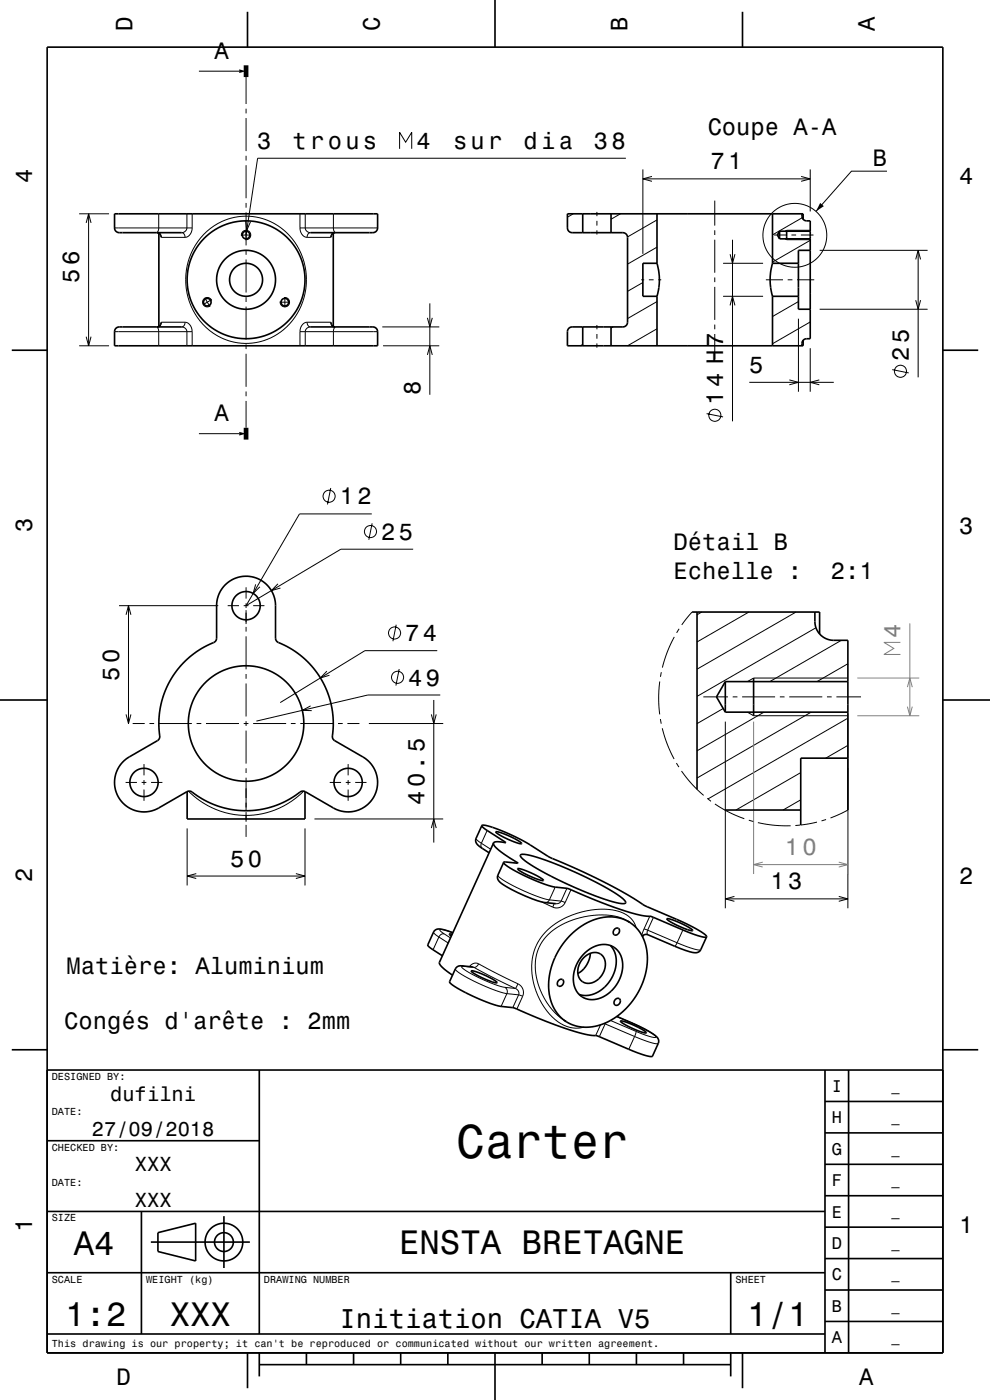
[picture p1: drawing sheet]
<svg xmlns="http://www.w3.org/2000/svg" width="210mm" height="297mm" viewBox="0 0 210 297" stroke-linecap="round" stroke-linejoin="round" font-family="sans-serif">
<g fill="none" stroke="#000" stroke-width=".21">
<path d="M42.2 15.1h8.5M52.2 16.4v5.7M52.2 23.1v1M52.2 25.1v7M52.2 33.1v1M52.2 35.1v7M84.8 31.6v-3.5l1.2 2.1 1.3-2.1v3.5M132.8 33.6h-78.2l-2.4 16.3M136.4 35.9v18M136.4 37.9h35.5M138.3 37.4l-1.9 .5 1.9 .6M169.9 37.4l2 .5-2 .6"/>
<path d="M171.9 35.9v9M188.2 36.3h-7.6l-7.5 8.5M16.8 45.4h6.3M18.3 47.3l.5-1.9 .5 1.9M18.8 45.4v28M24.3 48.4h16.5M33.3 49.4l.7 .3 .3 .7M33.7 45.4l-.1 3.3-.1 .4-.3 .3M34 49.7l.3 .7M34.3 50.4h5M39.6 45.4v3.2l-.4 .5-.6 .3 .5 .3 .2 .7M40.8 48.4a1.81 1.81 0 0 1-1.5 2"/>
<path d="M40.8 45.4v3M43.2 49.7a12.5 12.5 0 0 1 21 5 13.4 13.4 0 0 1-11.5 18.1 13.3 13.3 0 0 1-13-16.4 13.7 13.7 0 0 1 3.5-6.7zM51.1 49.9h2.1M51.2 50a1 1 0 0 1 .9-1.1 1 1 0 0 1 1.1 1 1 1 0 0 1-1.2 .9M52.1 46.9l.2 2 .8-1.9M52.2 43.1v1M52.2 45.1v7M52.2 53.1v1M52.2 55.1v7M63.6 48.4a1.8 1.8 0 0 0 1.5 2M63.6 48.4h16.5M63.6 45.4v3"/>
<path d="M64.7 45.4l.1 3.2 .4 .5 .6 .3-.4 .2-.3 .8M65.1 50.4h5M70.4 49.7l-.3 .7M70.7 45.4v3.2l.3 .6 .2 .2M71.1 49.4l-.7 .2-.3 .8M121.6 45.4l-1.2 .7M126.6 45v.9M126.6 46.9v1M126.6 48.9v.9M131.6 45.4l-2 1.1M136 59.4h.6M136.4 59.9l-3.3 1.9"/>
<path d="M137.6 59.4h1M139.4 52.4l-6.3 3.6M139.4 46.7l-6.3 3.6M139.6 59.4h.7M151.6 42.6v5.3M151.6 48.9v1M151.6 50.9v7M151.6 58.9v1M153.4 55.9h8.5M154.9 53.9l.5 2 .5-2M155.4 50.9v38.5M162.5 59.4h3.6"/>
<path d="M164.2 49.9h2.7M166.5 50.7l.4 .2h5M167.1 59.4h1M167.9 49.9h1M169.1 59.4h3.6M169.9 49.9h2.7M170.2 46.2l-6.3 3.6M171.9 51l-8 4.6M171.9 48.9h-5l-.4 .1M173.9 53.1h22.9M194.2 55l.6-1.9 .5 1.9M194.8 53.1v26.9"/>
<path d="M16.8 73.4h6.3M18.3 71.4l.5 2 .5-2M24.3 70.4h16.5M33.2 69.4l.2 .1 .3 .6v3.3M34.3 68.4l-.3 .6M34.3 68.4l-.3 .7-.7 .3M34.3 68.4h5M39.3 68.4l-.3 .7-.4 .3 .6 .2 .4 .5v3.3M39.3 68.4a1.75 1.75 0 0 1 1.5 2M40.8 70.4v3M43.5 63.2l1 1.8M44.9 63.6l-1.8 1"/>
<path d="M44.9 63.8a1 1 0 0 0-1.4-.6 1 1 0 0 0-.4 1.5 1 1 0 0 0 1.5 .2M52.2 63.1v1M52.2 65.1v7M52.2 73.1v1M52.2 75.1v7M59.4 64.1h2.1M60.3 63.1a1 1 0 0 1 1.1 .9 1 1 0 0 1-1 1.1 1 1 0 0 1-1-1.2M60.4 63.1v2.1M63.6 70.4v3M63.6 70.4h16.5M65.1 68.4l.2 .6 .5 .4-.6 .2-.4 .5-.1 3.3M65.1 68.4a1.8 1.8 0 0 0-1.5 2"/>
<path d="M65.1 68.4h5M70.1 68.4l.3 .6 .7 .4M70.1 68.4l.3 .6M71.2 69.4l-.2 .1-.3 .5v3.4M81.1 69.4h12.1M81.3 73.4h11.9M90.7 67.4l.5 2 .5-2M90.7 75.3l.5-1.9 .5 1.9M91.2 64.4v19.3M123.6 73.1l-.5 .3M126.6 69v.9M126.6 70.9v1"/>
<path d="M126.6 72.9v.9M130 69.4l-.4 .2M139.4 64l-6.3 3.6M139.4 69.8l-6.3 3.6M151.6 60.9v7M151.6 68.9v1M151.6 70.9v5.3M153.4 62.9h8.5M154.9 64.8l.5-1.9 .5 1.9M169.4 64l-5.5 3.2M169.4 67.6v15.5M171.9 68.3l-8 4.6"/>
<path d="M171.9 73.9v9.2M173.9 65.6h22.9M189.3 78.4l3.5 .7M194.2 63.7l.6 1.9 .5-1.9M42.2 92h8.5M52.2 83.1v1M52.2 85.1v5.7M149.9 87.7l3.5 .7M158.9 81.1h18M167.4 80.6l2 .5-2 .5M173.8 80.6l-1.9 .5 1.9 .5M70.2 103.5l-.7 3.5"/>
<path d="M78.9 109h-15.4l-11.3 19.5 20.1-12h15.3M78.9 111l-.7 3.5M25.3 128.5h21M26.7 130.4l.6-1.9 .5 1.9M27.3 128.5v25M48.3 128.5h2.4M51.7 128.5h1M52.2 124.6v2.4M52.2 128v1M52.2 129.4v3M52.2 133v1M52.2 135v7"/>
<path d="M53.7 128.5h2.4M54.2 124l-.5 1.9 1.4-1.4M59 123.9l-1.4 1.4 1.9-.6M84 132.5l-.7 3.5M92.7 138h-15.3l-18 11M143 135.1l-1.4 3-1.1 3.5M144.1 133.4l-.6 .8M146.8 129.8l-2.2 2.8M148.9 129.8l-1 .6M158.9 129.8l-11 6.4M168.9 129.8l-21 12.2M173.1 133.2l-25.2 14.5"/>
<path d="M178.5 135.8l-15.2 8.8M26.7 151.6l.6 1.9 .5-1.9M28.1 153.5h2.6M31.7 153.5h1M33.7 153.5h7M41.7 153.5h1M43.7 153.5h7M51.7 153.5h1M52.2 143v1M52.2 145v7M52.2 153v1M52.2 155v7"/>
<path d="M53.7 153.5h7M61.7 153.5h1M63.7 153.5h7M65.9 149.8l-1.8 .9 2 .1M69.3 142.4l-1.3 1.4 1.9-.5M71.7 153.5h1M73.7 153.5h2.5M78.2 153.5h15.8M84.7 141.9l-.7 3.5M91.5 151.6l.5 1.9 .5-1.9M92 148.5v30.2M93.4 147.4h-15.4l-23.6 5.6"/>
<path d="M140 144.6l-.3 3.2 .2 3.8M140.1 152.5l.2 1M140.3 142.6l-.2 1M140.5 154.5l1 3.3 1.5 3.2M149.2 147.8h5.2M153.4 150.3l-5.5 3.2M153.9 153.1v39.6M155.4 147.8h1M157.4 147.8h7M158.5 151.1l1.4 .7h20M162.1 151.1l-14.2 8.2M165.4 147.8h1"/>
<path d="M167.4 147.8h7M172.1 151.1l-24.2 14M175.4 147.8h1M177.4 147.8h5.2M179.9 158.1l-4.7 2.7M179.9 152.4l-29.7 17.1M179.9 140.8l-6.6 3.8M179.9 143.8h-20l-1.4 .8M26.6 166h2.4M30 166h1M30.5 162.1v2.4M30.5 165.5v1"/>
<path d="M30.5 167.5v2.4M32 166h2.4M39.7 175.7v12.2M40 167.8a17.1 17.1 0 0 0 24.4 0M52.2 163v1M52.2 165v7M52.2 172.3v2M52.2 175v2.5M64.7 175.7v12.2M66.7 173.7h27.3M69.9 166h2.4M73.3 166h1"/>
<path d="M73.8 162.1v2.4M73.8 165.5v1M73.8 167.5v2.4M75.3 166h2.4M91.5 175.7l.5-2 .5 2M101 177.8l.2 .5 .9 .6M102.1 178.9l-.1 .7 .3 .4M102.1 178.9l2 1.3M103.3 176.2l-1.2 2.7M107.1 178.6l-.1 .1M143.5 161.9l.5 .8M144.6 163.6l2.3 2.9 2.4 2.2"/>
<path d="M150 169.4l.8 .6M151.6 170.6l3.1 1.7 3.2 1.4M158.8 174l1 .3M160.8 174.5l3.4 .6 3.5 .1M169.7 175l-1 .1M169.9 169.7l-3.8 2.1M169.9 163.9l-13.8 7.9M173.3 174.4l-3.5 .6M175.2 173.9l-.9 .2M179.9 171.8l-3.7 1.7M179.9 162.8v29.9M39.7 185.9h25"/>
<path d="M41.6 185.3l-1.9 .6 1.9 .5M62.8 185.3l1.9 .6-1.9 .5M92 197.7l.2 .4 .9 .7M93.1 198.8l-1.2 2.7M93.1 198.8l2 1.2M94.2 198.1l-.6 .1-.5 .6M94.2 198.1l1.4 .9M96.1 197.9l-1.5-.5a1.08 1.08 0 0 0-1.3-.1l.9 .8M105.6 185.7l.2 .3 .9 .7 3.1 1.7 3.8 1.6 2.9 .9M109.6 182.9l-.1 .2M115 191.4l2.2 1M116.5 190.9l-.4 .5-.5 .1"/>
<path d="M116.5 190.9l2.5 .3M117.5 191.7l-.3 .7M117.8 188.2l-1.3 2.7M119 191.2l-.4 .4-.7 .1M119 191.2l.9 .3M119.9 191.5a1.99 1.99 0 0 1-2.7 .9M120.3 188.5l-1.3 2.7M121.1 188.8l-1.2 2.7M133.1 195.4a11.9 11.9 0 0 0-8.2-1.1 13.8 13.8 0 0 0-10.2 6.1 11.9 11.9 0 0 0 .8 11.5l1.7 2.3 1.1 1.2 1.3 1M135 196.8a5.6 5.6 0 0 0-5.1-3.8 16.5 16.5 0 0 0-15.5 6.4 13.1 13.1 0 0 0 .5 13.5 9.2 9.2 0 0 0 7.3 5.2l1.6-.2M136.3 198.6v.1M136.6 197.1l.8 .2"/>
<path d="M136.6 197.1l-.5 1.3M136.6 198.3l-.3 .3M137.4 197.3l-.1 .5 .1 .5M137.4 197.3l6.2 2.7M137.8 194.4l-1.2 2.7M138.6 194.6l-1.2 2.7M144.9 197.3l-1.3 2.7M153.9 190.7h26M155.8 190.2l-1.9 .5 1.9 .5M177.9 190.2l2 .5-2 .5M96.6 205.5l.2 .5 1 .6 3.4 1.9 3.8 1.6 2.5 .7M98 204.9l.3 .1"/>
<path d="M98.3 205h-.4a2.31 2.31 0 0 0 1.6 1.3l4 2 3.6 1.2M98.3 205l2.2 .2M100.3 205.1l.2 .1M100.5 205.2l8.8 4.5M101.5 204.5a1.49 1.49 0 0 0-1.9 .6M101.5 204.5l-.5 .6-.5 .1M101.5 204.5l8.4 4.2M107.1 209.5l.5 .6-.1 .7M107.1 209.5l2.2 .2M107.5 210.8l-1.2 2.7M107.5 210.8l2.5 .2M109.3 209.7l.6 .5 .2 .4-.1 .4"/>
<path d="M109.9 208.7l-.6 1M109.9 208.7a2.03 2.03 0 0 1 1 2.7M110 211l.9 .4M110 211l-1.2 2.8M110.9 211.4l-1.3 2.7M127.4 217.4l-1 2.3M128.2 217.1l.2 .1M128.4 217.2l-1.3 2.7M128.4 217.2l6.2 2.7M128.5 217l-.1 .2M129.5 216.5l5.4 2.3M130.8 215.6l3 1.3"/>
<path d="M133.8 216.9h.1M133.8 216.9l4.4 2.2a1.04 1.04 0 0 1 .9 1l-1.5-.3-2.7-1M134.6 219.9l3.6 1.3 1 .2 .4-.1M134.6 219.9l-1.2 2.7M134.9 218.8l-.3 1.1M143.6 200l3.6 1.3 1 .2h.5M143.6 200l-.5 .7"/>
<circle cx="168.6" cy="49.9" r="6.8"/>
<circle cx="191" cy="78.8" r="1.28"/>
<circle cx="151.6" cy="88.1" r="1.28"/>
<circle cx="69.8" cy="105.3" r="1.28"/>
<circle cx="78.6" cy="112.8" r="1.28"/>
<circle cx="83.7" cy="134.3" r="1.28"/>
<circle cx="84.3" cy="143.7" r="1.28"/>
</g>
<path d="M191 136.3h-3.5l2.1 1.3-2.1 1.2h3.5M193 132.2v19.6M159.9 153.1v32.3M179.9 151.4v34M181.9 151.8h13.1M181.9 143.8h13.1M192.5 145.8l.5-2 .5 2M192.5 149.9l.5 1.9 .5-1.9M159.9 183.4h20M161.8 182.9l-1.9 .5 1.9 .5M177.9 182.9l2 .5-2 .5" fill="none" stroke="#808080" stroke-width=".21"/>
<g fill="none" stroke="#000" stroke-width=".35">
<path d="M10 10h190v277h-190zM52.5 2.5v7.5M105 0v10M157.5 2.5v7.5M33.3 49.4l.5 .1 .2 .3M33.7 49.4v19.9M38.6 49.4l-13.6-.1-.4-.3-.3-.4v-3.2h55.8v3l-.2 .5-.6 .4-13.5 .1M70.7 49.4v19.9M71.1 49.4l-.5 .1-.2 .3M123.6 45.4v4M129.6 45.4v4M139.4 55.9a12.4 12.4 0 0 1 0 7"/>
<path d="M139.4 45.4v10.5M139.4 55.9h-3v7h3M163.9 55.9a12.4 12.4 0 0 0 0 7M163.9 45.4v10.5M163.9 55.9h5.5M165.4 49v1.7M165.4 50.7h6.5M165.4 49h6.5M165.4 49l-.5 .9 .5 .8M166.9 48.9v2M170.1 45.4a1.12 1.12 0 0 0 1 1.5h.8v25a1.31 1.31 0 0 0-1.7 .6l-.1 .9M170.4 46.5v-1.1h-50v3.2l.2 .4 .4 .3 11.2 .1 .6 .3 .3 .7v18l-.1 .5-.4 .3-.5 .2h-11l-.4 .2-.3 .7v3.1h50v-1.2"/>
<path d="M171.9 53.1h-2.5v12.5h2.5M2.5 74.3h7.5M34 69l-.3 .2-.4 .2M38.6 69.4h-13.6l-.4 .2-.3 .7v3.1h55.8v-3.3l-.3-.4-.4-.3h-13.6M70.4 69l.3 .2 .4 .2M123.6 69.4v4M129.6 69.4v4M139.4 62.9v10.5M163.9 62.9v10.5M163.9 62.9h5.5M200 74.3h7.5M47.8 124.1a6.2 6.2 0 0 1 6.8-1.4 6.2 6.2 0 0 1 3.8 5.8l.1 7.1a3.6 3.6 0 0 0 2.1 1.4l2.3 1.4 2.1 1.8 1.9 2 1.5 2.3 1.2 2.8 .7 2.4 .3 2.4v3a1.88 1.88 0 0 0 .4 2l6.1 3.5a6.3 6.3 0 0 1 2.1 8.6 6.3 6.3 0 0 1-8.5 2.2l-6.2-3.5a3.6 3.6 0 0 0-2.2 1.1l-2.2 1.2-2.8 1.1-2.9 .6-2.8 .1-2.7-.3-2.7-.7-2.5-1.1-2.1-1.3a1.89 1.89 0 0 0-2-.6l-6.1 3.5a6.2 6.2 0 0 1-8.4-2.4 6.2 6.2 0 0 1 2.3-8.5l6.2-3.6a3.6 3.6 0 0 0 .1-2.5l.1-2.8 .5-2.9 .8-2.4 1.2-2.4 1.5-2.1 2-2.2 2.4-1.8 2.2-1.2a1.89 1.89 0 0 0 1.5-1.3v-7a6.3 6.3 0 0 1 1.9-4.3z"/>
<path d="M146.8 129.8h27.1v4.7M147.9 129.8v37.7M172.9 129.8v2a4 4 0 0 0 4 4h3v36M0 148.5h10M153.9 144.6h26M153.9 144.6l-1.9 3.2 1.9 3.3M153.9 151.1h26M153.9 144.6v6.5M159.9 143.8v8M200 148.5h10M39.7 167.9v5.8h25v-5.8M73.7 169h.1"/>
<path d="M102.2 175.1l.7 .8 4.4 2.9-1.9-.2-.7 .2M102.2 175.1h.8l1.9 .6 5.1 2.2 2.2 1.2 4.4 2.8 5.9 2.5 5.4 2.6 5 2.7 4 2.5 10.1 4.5 2.2 1.3 .7 .7M102.2 175.1l-1.2 2.7a1.61 1.61 0 0 0 1.1 2l1.7 1.1M104.7 178.8l.2 .6 .8 .9 4.2 2.8-2.7-.2h-.4M104.7 178.8l-11.5 25.4 .1 .4 .5 .6 2.2 1.7M105.2 176.5l1.4 .3 2.5 1.1a2.96 2.96 0 0 1 1.5 1.1l-1.3-.3-2.4-1.1a3.3 3.3 0 0 1-1.7-1.1zM153.8 171.8h16.1M179.9 160.8h-10v14.2M95.9 198.2h-.6l.4 .4M96.1 197.9l-1.8-.6a1.65 1.65 0 0 0-2.3 .4l-1.3 2.8 .6 .6 2.5 1.7M106.8 182.9l.6 .7 2.2 1.3 5.6 2.6 2.3 .7 3 .3 10.1 4.1 4.6 1.4 2.8 .4 9 3.7 2 .6h.9M106.8 182.9l-1.2 2.8a1.64 1.64 0 0 0 1.2 2 31.1 31.1 0 0 0 8.8 3.8l2.3 .2"/>
<path d="M109.8 184.3l1.3 .3 2.4 1a3.1 3.1 0 0 1 1.7 1.2l-1.3-.3-2.4-1.1a2.98 2.98 0 0 1-1.7-1.1zM110.4 181.4l.4-.2 .8 .1 2.6 .7 3.9 1.4 4.1 1.7 4.1 2 3.6 2 2.2 1.5 .5 .5 .1 .4-.4 .2-.8-.1-2.5-.6-4.1-1.5-4.3-1.8-4.4-2.2-3.2-1.8-2.1-1.5-.5-.5zM130.4 197.1a.62 .62 0 0 1 .9 0 .62 .62 0 0 1 0 .9 .64 .64 0 0 1-1 .3 .64 .64 0 0 1-.1-1zM133.1 195.4l.5 .3M133.6 195.7l1.3 1.1 1.2 1.6 .8 1.9 .4 2.1v2.2l-.4 2.1-.7 2.1-1.3 2.5-1.3 1.8-1.7 1.7-2 1.4-2 1-2.1 .6-2 .1-2-.4-1.7-.8M133.6 195.7a9.7 9.7 0 0 0-11 1.3l-1.8 1.6-1.7 2.1-1.3 2.2-.9 2.6-.5 2.5v2.3l.5 2.3 .9 1.8a7.5 7.5 0 0 0 2.3 2.3M136.3 198.7a.8 .8 0 0 1 1.1-.4l6.8 2.9 3.1 .9h.6l.6-.4 1.4-3M141.5 194.9l1.3 .3 2.4 1a3.2 3.2 0 0 1 1.7 1.2l-1.1-.2-2.6-1.1a3.2 3.2 0 0 1-1.7-1.2zM100 206l1.5 .3 2.2 1a2.88 2.88 0 0 1 1.7 1.2l-1.3-.3-2.4-1.1a3.2 3.2 0 0 1-1.7-1.1zM100.3 205.1l-2.7-.2-.7 .3-1.5 3.1v.1l.9 .8 2 1.1 5.4 2.4 2.3 .7 3 .4 6.3 2.6 4.8 1.8 3.9 1.2 2.7 .4 7.6 3.2 2.6 .9 1.5 .2 1.2-2.8a1.67 1.67 0 0 0-1.1-2l-3.1-1.7-4.6-2M118.6 207.9a.63 .63 0 0 1 .9 .1 .63 .63 0 0 1-.2 .9 .63 .63 0 0 1-.9 .2 .63 .63 0 0 1 0-1zM119.6 216.4l.5 .3"/>
<path d="M123.9 203.1a2.55 2.55 0 0 1 4.3 .2 4 4 0 0 1-3.9 5.3 2.77 2.77 0 0 1-1.3-4.3zM124 202.2a5 5 0 0 1 6.5-1 5.8 5.8 0 0 1 .4 7.5 6 6 0 0 1-6.9 3 4.8 4.8 0 0 1-2.1-6.1 8.1 8.1 0 0 1 2.1-3.4zM125.2 202.2a5.2 5.2 0 0 1-2.6 4.3M129.5 200.6a6.3 6.3 0 0 1-.6 8.1 5.7 5.7 0 0 1-6.1 2.3M130.6 212a.62 .62 0 0 1 .9 0 .62 .62 0 0 1-.1 .9 .64 .64 0 0 1-1 .3 .64 .64 0 0 1 0-1zM131.6 216.6l1.4 .3 2.4 1a3.1 3.1 0 0 1 1.7 1.2l-1.3-.3-2.5-1a3.2 3.2 0 0 1-1.7-1.2zM2.5 222.7h7.5M10 227h190M55 227v56M175 233.7h25M175 227v60M180 227v60"/>
<path d="M200 222.7h7.5M10 257h165M10 242h45M30 257v26M47.5 258v11M175 253.7h25M175 247h25M175 240.3h25M10 270h165M32 263.5h21M33.5 261.5l8-2v8l-8-2zM155 270v13"/>
<path d="M175 273.7h25M175 267h25M175 260.3h25M10 283h165M52.5 287v7.5M55 289.5h100M55 287v5M65 287v2.5M75 287v2.5M85 287v2.5M95 287v2.5M105 287v10"/>
<path d="M115 287v2.5M125 287v2.5M135 287v2.5M145 287v2.5M155 287v5M157.5 287v7.5M175 280.3h25"/>
<circle cx="52.2" cy="59.4" r="12.5"/>
<circle cx="52.2" cy="59.4" r="3.5"/>
<circle cx="52.2" cy="59.4" r="6.2"/>
<circle cx="52.2" cy="49.9" r=".81"/>
<circle cx="44" cy="64.1" r=".81"/>
<circle cx="60.4" cy="64.1" r=".81"/>
<circle cx="52.2" cy="128.5" r="3"/>
<circle cx="52.2" cy="153.5" r="12.3"/>
<circle cx="30.5" cy="166" r="3"/>
<circle cx="73.8" cy="166" r="3"/>
<circle cx="47.5" cy="263.5" r="2"/>
<circle cx="47.5" cy="263.5" r="4"/>
</g>
<path d="M52.2 13.9v2.5M52.2 90.8v2.5" fill="none" stroke="#000" stroke-width="1" stroke-linecap="butt"/>
<g fill="#000">
<path d="M50.7 14.7l1.5 .4-1.5 .4z" fill-rule="evenodd"/>
<path d="M174 43.1l.8 .6-1.7 1.1z" fill-rule="evenodd"/>
<path d="M50.7 91.6l1.5 .4-1.5 .4z" fill-rule="evenodd"/>
</g>
<text font-size="10.1" x="96.8" y="245.7">Carter</text>
<g font-size="7.2">
<text x="15.7" y="266.3">A4</text>
<text x="84.6" y="266.1">ENSTA BRETAGNE</text>
<text x="13.8" y="281.3">1:2</text>
<text x="36" y="281.3">XXX</text>
<text x="158.5" y="281.3">1/1</text>
</g>
<text font-size="5.8" x="72" y="281.6">Initiation CATIA V5</text>
<g font-size="5">
<text x="28.1" y="6.5" transform="rotate(-90 28.1 6.5)">D</text>
<text x="80.6" y="6.5" transform="rotate(-90 80.6 6.5)">C</text>
<text x="133.1" y="6.5" transform="rotate(-90 133.1 6.5)">B</text>
<text x="185.6" y="6.5" transform="rotate(-90 185.6 6.5)">A</text>
<text x="45.5" y="12.5">A</text>
<text x="150.1" y="28.7">Coupe A-A</text>
<text x="54.6" y="31.6">3</text>
<text x="62" y="31.6">trous</text>
<text x="88.3" y="31.6">4</text>
<text x="96.1" y="31.6">sur</text>
<text x="111" y="31.6">dia</text>
<text x="126" y="31.6">38</text>
<text x="150.7" y="35.9">71</text>
<text x="185.1" y="35.1">B</text>
<text x="6.8" y="38.7" transform="rotate(-90 6.8 38.7)">4</text>
<text x="203.5" y="39">4</text>
<text x="16.8" y="60" transform="rotate(-90 16.8 60)">56</text>
<text x="192.8" y="76.5" transform="rotate(-90 192.8 76.5)">25</text>
<text x="89.2" y="83.7" transform="rotate(-90 89.2 83.7)">8</text>
<text x="158.9" y="79.1">5</text>
<text x="45.5" y="89.4">A</text>
<text x="153.4" y="85.8" transform="rotate(-90 153.4 85.8)">14 H7</text>
<text x="72.1" y="107">12</text>
<text x="6.8" y="112.9" transform="rotate(-90 6.8 112.9)">3</text>
<text x="203.5" y="113.2">3</text>
<text x="80.9" y="114.5">25</text>
<text x="142.9" y="116.7">Détail B</text>
<text x="142.9" y="122.7">Echelle :</text>
<text x="176.3" y="122.7">2:1</text>
<text x="86" y="136">74</text>
<text x="25.3" y="144.4" transform="rotate(-90 25.3 144.4)">50</text>
<text x="86.6" y="145.4">49</text>
<text x="90" y="170.7" transform="rotate(-90 90 170.7)">40.5</text>
<text x="48.8" y="183.9">50</text>
<text x="6.8" y="187.1" transform="rotate(-90 6.8 187.1)">2</text>
<text x="163.5" y="188.7">13</text>
<text x="203.5" y="187.4">2</text>
<text x="14.1" y="206.7">Matière: Aluminium</text>
<text x="13.6" y="218.2">Congés d'arête : 2mm</text>
<text x="6.8" y="261.3" transform="rotate(-90 6.8 261.3)">1</text>
<text x="203.5" y="261.6">1</text>
<text x="24.7" y="293.8">D</text>
<text x="182.2" y="293.8">A</text>
</g>
<g font-size="5" fill="#808080">
<text x="191" y="135.3" transform="rotate(-90 191 135.3)">4</text>
<text x="166.5" y="181.4">10</text>
</g>
<g font-size="4.3">
<text x="23.4" y="233.5">dufilni</text>
<text x="19.5" y="241">27/09/2018</text>
<text x="28.6" y="248.5">XXX</text>
<text x="28.6" y="256">XXX</text>
</g>
<g font-size="3.6">
<text x="176.4" y="231.6">I</text>
<text x="176.4" y="238.3">H</text>
<text x="176.4" y="245">G</text>
<text x="176.4" y="251.6">F</text>
<text x="176.4" y="258.3">E</text>
<text x="176.4" y="265">D</text>
<text x="176.4" y="271.6">C</text>
<text x="176.4" y="278.3">B</text>
<text x="176.4" y="285">A</text>
</g>
<g font-size="2.9">
<text x="189.1" y="231.4">_</text>
<text x="189.1" y="238">_</text>
<text x="189.1" y="244.7">_</text>
<text x="189.1" y="251.4">_</text>
<text x="189.1" y="258">_</text>
<text x="189.1" y="264.7">_</text>
<text x="189.1" y="271.4">_</text>
<text x="189.1" y="278">_</text>
<text x="189.1" y="284.7">_</text>
</g>
<g font-size="2.2">
<text x="11" y="229.1">DESIGNED BY:</text>
<text x="11" y="236.6">DATE:</text>
<text x="11" y="244.1">CHECKED BY:</text>
<text x="11" y="251.6">DATE:</text>
<text x="11" y="259.1">SIZE</text>
<text x="11" y="272.1">SCALE</text>
<text x="31" y="272.1">WEIGHT (kg)</text>
<text x="56" y="272.1">DRAWING NUMBER</text>
<text x="156" y="272.1">SHEET</text>
<text x="11" y="285.8">This drawing is our property; it can't be reproduced or communicated without our written agreement.</text>
</g>
</svg>
